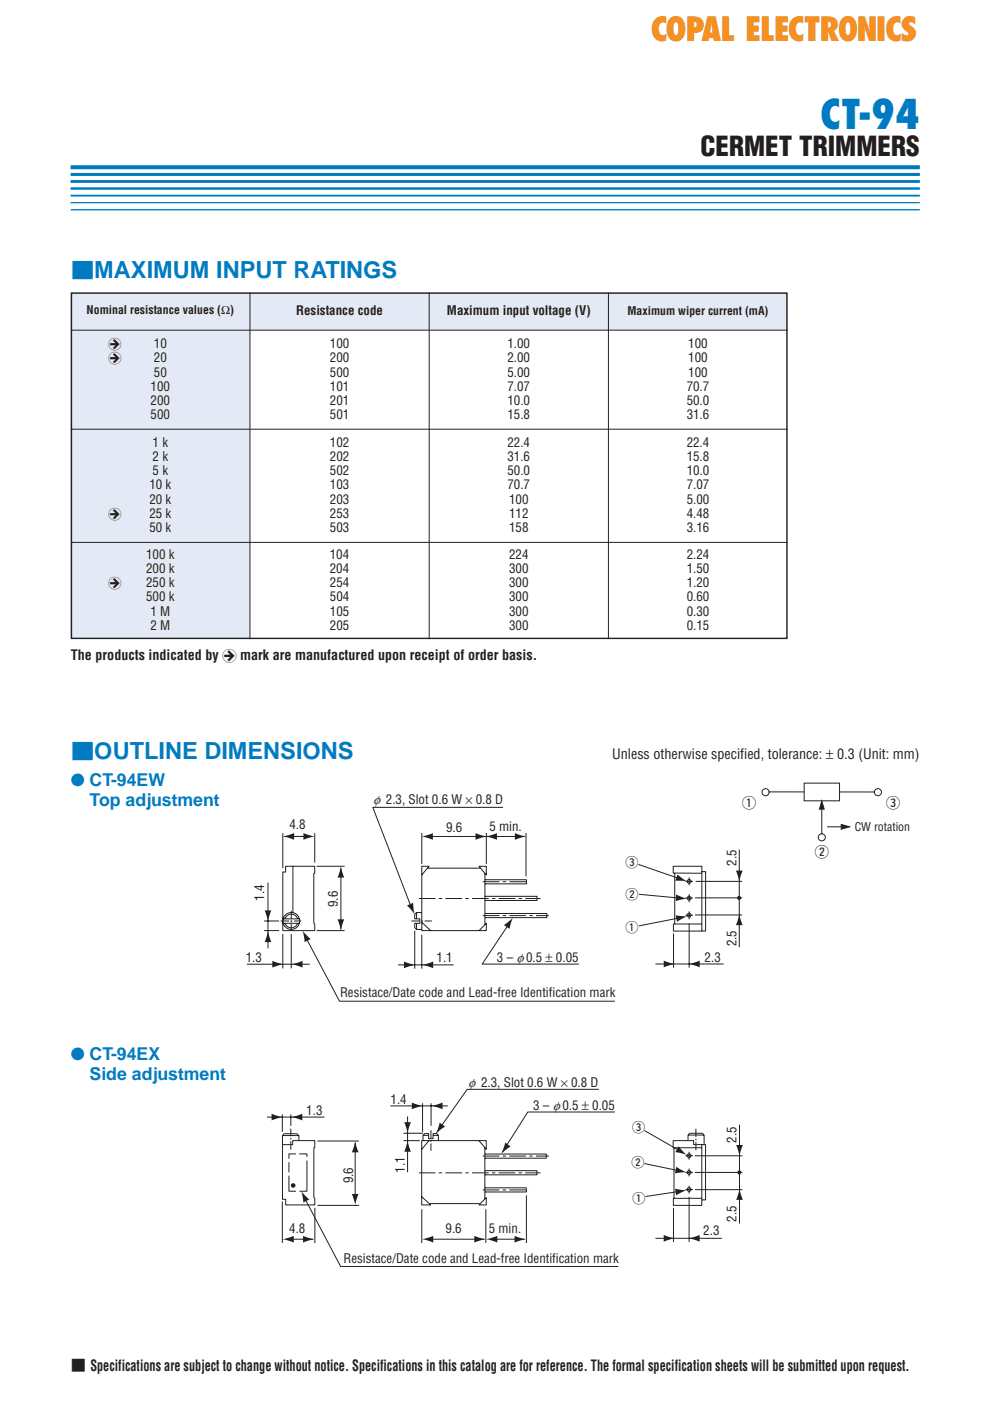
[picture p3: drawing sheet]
<svg xmlns="http://www.w3.org/2000/svg" width="210mm" height="297mm" viewBox="0 0 210 297" stroke-linecap="round" stroke-linejoin="round" font-family="sans-serif">
<path d="M15 35.5h180" fill="none" stroke="#007bc2" stroke-width=".78" stroke-linecap="butt"/>
<path d="M15 37h180" fill="none" stroke="#007bc2" stroke-width=".6"/>
<path d="M15 38.5h180" fill="none" stroke="#007bc2" stroke-width=".53"/>
<path d="M15 40h180" fill="none" stroke="#007bc2" stroke-width=".42"/>
<path d="M15 41.5h180" fill="none" stroke="#007bc2" stroke-width=".32"/>
<path d="M15 43h180M15 44.5h180" fill="none" stroke="#007bc2" stroke-width=".21"/>
<g fill="none" stroke="#231f20" stroke-width=".21">
<path d="M56 197.3h3.2M56 195.3h3.2M56.8 187.1v14M60 194.8h3.5M60 195.8h3.5M60.4 194.8a1.43 1.43 0 0 1 1.4-1 1.43 1.43 0 0 1 1.3 1M60.4 195.8a1.44 1.44 0 0 0 1.4 .9 1.44 1.44 0 0 0 1.3-.9M60.6 183.7h6.1v1.4l-.2 .1v10.5l.2 .2v1.4h-6.7v-12.4h.6zM62.1 183.7v9.8M88.3 193.5v1.3M88.3 195.8v1.3M89.4 195.6l1.9 1.7h-1.9z"/>
<path d="M89.4 185.5l1.6-1.8h-1.6v11.9M89.4 193.5h-1.1l-.4 .4v.9h1.1v1h-1.1v.9l.4 .4h1.1M90.7 184.1h11.1M91.3 197.3h11.8v-1.5l-1.5 1.5M101.6 183.7h1.5v1.8zM102.8 193.7h13.1v.9h-13.1M102.8 190h11.1v.9h-11.1M102.8 186.5h8.8v.9h-8.8M102.8 185.2v10.9M143.1 185.1v10.8M148.7 185.1h-6v-1.4h6.1v13.7M148.8 184.8h.8v12.6h-6.8v-1.5h5.9"/>
<circle cx="61.8" cy="195.3" r="1.79"/>
<circle cx="146.1" cy="186.9" r=".41"/>
<circle cx="146.1" cy="190.4" r=".41"/>
<circle cx="146.1" cy="194" r=".41"/>
</g>
<g fill="#231f20">
<path d="M56.8 197.4l.7 2.3h-1.4z"/>
<path d="M56.1 193h1.4l-.7 2.4z"/>
</g>
<path d="M60 176.6v7.5M66.7 176.6v6.3M67.1 183.7h6M67.1 197.3h6M72.3 184.1v13" fill="none" stroke="#231f20" stroke-width=".21"/>
<g fill="#231f20">
<path d="M72.3 183.7l.7 2.4h-1.4z"/>
<path d="M71.6 194.9h1.4l-.7 2.4z"/>
</g>
<path d="M60.3 177.3h5.7" fill="none" stroke="#231f20" stroke-width=".21"/>
<g fill="#231f20">
<path d="M60 177.3l2.4-.7v1.5z"/>
<path d="M64.3 176.6l2.4 .7-2.4 .8z"/>
</g>
<path d="M60 198v7.3M61.8 198v7.3M52.4 204.4h13.3" fill="none" stroke="#231f20" stroke-width=".21"/>
<path d="M61.8 193.1v4.1" fill="none" stroke="#231f20" stroke-width=".21" stroke-dasharray="1.8 .4 .4 .4" stroke-linecap="butt"/>
<g fill="#231f20">
<path d="M61.8 204.4l2.3-.7v1.4z"/>
<path d="M57.7 203.7l2.4 .7-2.4 .7z"/>
</g>
<path d="M64.7 198.4l7.3 13.9h58.4" fill="none" stroke="#231f20" stroke-width=".21"/>
<path d="M64.1 197.3l1.8 1.8-1.3 .6z" fill="#231f20"/>
<path d="M106.7 171.2h-27.7l8.2 21.1" fill="none" stroke="#231f20" stroke-width=".21"/>
<path d="M86.3 192l1.3-.6 .3 2.5z" fill="#231f20"/>
<path d="M87.9 197.3v8.1M89.4 198.2v7.2M84.4 204.6h11.8" fill="none" stroke="#231f20" stroke-width=".21"/>
<g fill="#231f20">
<path d="M85.6 203.9l2.4 .7-2.4 .7z"/>
<path d="M89.4 204.6l2.4-.7v1.4z"/>
</g>
<path d="M89.4 176.6v6.6M90.2 177.3h21.1M103.1 176.6v6.6M111.5 176.6v9.2" fill="none" stroke="#231f20" stroke-width=".21"/>
<g fill="#231f20">
<path d="M109.2 176.6l2.4 .8-2.4 .7z"/>
<path d="M100.8 176.6l2.4 .8-2.4 .7z"/>
<path d="M89.4 177.3l2.4-.7v1.5z"/>
<path d="M103 177.3l2.4-.7v1.5z"/>
</g>
<path d="M59.5 195.3h4.4M87.2 195.3h4.4" fill="none" stroke="#231f20" stroke-width=".21" stroke-dasharray="1.8 .4 .4 .4" stroke-linecap="butt"/>
<path d="M88.8 190.5h25.8M102.4 194.1h14M102.4 186.9h9.8" fill="none" stroke="#231f20" stroke-width=".21" stroke-dasharray="3.5 .7 .7 .7" stroke-linecap="butt"/>
<path d="M147.4 194h10M147.4 190.4h10M147.5 186.9h9.9M156.7 180.1v20.7" fill="none" stroke="#231f20" stroke-width=".21"/>
<g fill="#231f20">
<path d="M156.7 193.8l.8 2.4h-1.5z"/>
<path d="M156 184.6h1.5l-.8 2.4z"/>
<circle cx="156.7" cy="190.4" r=".44"/>
</g>
<path d="M142.8 197.9v7.3M145.3 194h1.6M145.3 190.4h1.6M145.3 186.9h1.6M146.1 186v1.7M146.1 189.6v1.7M146.1 193.2v1.7M146.1 195.8v9.4M139 204.4h14.4" fill="none" stroke="#231f20" stroke-width=".21"/>
<g fill="#231f20">
<path d="M140.7 203.7l2.4 .7-2.4 .7z"/>
<path d="M146 204.4l2.4-.7v1.4z"/>
</g>
<path d="M107.8 196l-5.6 8.4h20.5" fill="none" stroke="#231f20" stroke-width=".21"/>
<path d="M106.8 196.1l2-1.6-.8 2.4z" fill="#231f20"/>
<path d="M135.4 183.3l8.5 2.9" fill="none" stroke="#231f20" stroke-width=".21"/>
<path d="M143.7 185.4l2 1.5-2.5-.2z" fill="#231f20"/>
<path d="M135.4 189.6l8.4 .8" fill="none" stroke="#231f20" stroke-width=".21"/>
<path d="M143.4 189.6l2.3 .9-2.4 .6z" fill="#231f20"/>
<path d="M143.9 194.6l-8.5 1.7" fill="none" stroke="#231f20" stroke-width=".21"/>
<path d="M143.3 194.1l2.4 .2-2.1 1.1z" fill="#231f20"/>
<g fill="none" stroke="#231f20" stroke-width=".21">
<path d="M163.1 167.9h22.3"/>
<circle cx="162.3" cy="168" r=".75"/>
<circle cx="186.1" cy="168" r=".75"/>
</g>
<path d="M170.5 166h7.5v3.8h-7.5z" fill="#fff"/>
<g fill="none" stroke="#231f20" stroke-width=".21">
<path d="M170.5 166h7.5v3.8h-7.5zM174.2 171.6v5.2"/>
<circle cx="174.2" cy="177.5" r=".75"/>
</g>
<path d="M174.2 169.8l.5 1.8h-1z" fill="#231f20"/>
<path d="M174.2 169.8l.5 1.8h-1zM175.4 175.3h3" fill="none" stroke="#231f20" stroke-width=".21"/>
<path d="M178.4 174.8l1.7 .5-1.7 .5z" fill="#231f20"/>
<g fill="none" stroke="#231f20" stroke-width=".21">
<path d="M178.4 174.8l1.7 .5-1.7 .5zM59.9 242.7h2.2v-.9h4.6v1.5l-.2 .1v10.5l.2 .2v1.4h-6.1v-1.2h-.7zM89.4 253.7l1.9 1.8h-1.9zM89.4 243.7l1.6-1.9h-1.6v11.9M89.7 241.8v-1.1l.4-.4h.8v1.1h.9v-1.1h.8l.3 .4v1.1M89.7 240.7h1.2M91 241.8h10.6M91.9 240.7h1M101.6 255.5l1.5-1.6v1.6zM101.6 241.8h1.5v1.9zM102.8 251.8h8.8v.9h-8.8M102.8 248.2h11.1v.9h-11.1"/>
<path d="M102.8 244.7h13v.9h-13M102.8 243.3v10.9M103 256.4v7.1M111.6 253.4v10.1M142.9 243.3v10.7M148.8 242.7h.8v11.7h-.8M148.8 243.3h-6.1v-1.5h4.4v.9h1.7v12.9h-6v-1.5h5.9M104.8 262.7h6.5"/>
<circle cx="146.1" cy="252.2" r=".41"/>
<circle cx="146.1" cy="248.6" r=".41"/>
<circle cx="146.1" cy="245" r=".41"/>
</g>
<g fill="#231f20">
<path d="M109.1 262l2.4 .7-2.4 .8z"/>
<path d="M103 262.7l2.4-.7v1.4z"/>
</g>
<path d="M91.4 239.6v4.4M147.5 239.3v4.7" fill="none" stroke="#231f20" stroke-width=".21" stroke-dasharray="1.8 .4 .4 .4" stroke-linecap="butt"/>
<path d="M88.8 248.7h25.8M102.3 252.3h10M102.3 245.1h14.1" fill="none" stroke="#231f20" stroke-width=".21" stroke-dasharray="3.5 .7 .7 .7" stroke-linecap="butt"/>
<path d="M156.8 238.4v21M147.3 248.6h10.1M147.3 245.1h10.1M147.3 252.2h10.1" fill="none" stroke="#231f20" stroke-width=".21"/>
<g fill="#231f20">
<path d="M156.8 252l.7 2.4h-1.4z"/>
<path d="M156.1 242.8h1.4l-.7 2.4z"/>
<circle cx="156.8" cy="248.6" r=".44"/>
</g>
<path d="M142.8 256.1v7.2M145.3 252.2h1.6M145.3 248.6h1.6M145.3 245h1.6M146.1 244.2v1.7M146.1 247.7v1.7M146.1 251.4v1.7M146.1 253.7v9.6M139 262.5h14.1" fill="none" stroke="#231f20" stroke-width=".21"/>
<g fill="#231f20">
<path d="M140.7 261.8l2.4 .7-2.4 .8z"/>
<path d="M146 262.5l2.3-.7v1.5z"/>
</g>
<path d="M59.9 240.8h3.5M61.3 249.3v3.3h1.4M61.3 246.4v2.2M62.7 244.6h-1.4v1.1M63.4 241.8v-1l-.4-.4h-2.8l-.3 .4v1.9M63.4 244.6h1.7v.7M64.4 253.7l7.8 14.8h58.9M65.1 246.1v6.5h-1.6M91 255.2h10.7M145.9 241.8v-1.1l.4-.4h2.6l.4 .4v2M145.9 240.7h3.4" fill="none" stroke="#231f20" stroke-width=".21"/>
<path d="M61.7 243.7v-4.4" fill="none" stroke="#231f20" stroke-width=".21" stroke-dasharray="1.8 .4 .4 .4" stroke-linecap="butt"/>
<path d="M63.9 252.5l1.7 1.8-1.3 .7z" fill="#231f20"/>
<path d="M89.4 256.4v7.1M91.3 262.7h11.4" fill="none" stroke="#231f20" stroke-width=".21"/>
<g fill="#231f20">
<path d="M100.6 262l2.4 .7-2.4 .8z"/>
<path d="M89.5 262.7l2.4-.7v1.4z"/>
</g>
<path d="M59.9 254.7v8.8M66.8 256.1v7.4M61.7 262.7h4.7" fill="none" stroke="#231f20" stroke-width=".21"/>
<g fill="#231f20">
<path d="M64.2 262l2.4 .7-2.4 .8z"/>
<path d="M59.9 262.7l2.4-.7v1.4z"/>
</g>
<path d="M56.6 236.8h12.2M59.9 236.3v3.7M61.7 236.3v2.4" fill="none" stroke="#231f20" stroke-width=".21"/>
<g fill="#231f20">
<path d="M57.6 236.1l2.4 .7-2.4 .8z"/>
<path d="M61.7 236.8l2.4-.7v1.5z"/>
</g>
<path d="M82.8 234.5h12.1M89.6 233.9v6.1M91.4 233.9v4.8" fill="none" stroke="#231f20" stroke-width=".21"/>
<g fill="#231f20">
<path d="M87.3 233.8l2.4 .7-2.4 .7z"/>
<path d="M91.4 234.5l2.4-.7v1.4z"/>
</g>
<path d="M67.3 241.9h8.8M67.3 255.6h8.8M75.3 242.3v11.4" fill="none" stroke="#231f20" stroke-width=".21"/>
<g fill="#231f20">
<path d="M75.3 241.9l.7 2.4h-1.4z"/>
<path d="M74.6 253.1h1.4l-.7 2.4z"/>
</g>
<path d="M86.4 236.7v11.8M85.6 240.3h4.1M85.6 241.8h3.4" fill="none" stroke="#231f20" stroke-width=".21"/>
<g fill="#231f20">
<path d="M86.4 241.8l.7 2.4h-1.4z"/>
<path d="M85.7 237.9h1.4l-.7 2.4z"/>
</g>
<path d="M136.6 239.7l7.4 4.2" fill="none" stroke="#231f20" stroke-width=".21"/>
<path d="M143.9 243l1.7 1.9-2.4-.6z" fill="#231f20"/>
<path d="M136.6 246.7l7.1 1.5" fill="none" stroke="#231f20" stroke-width=".21"/>
<path d="M143.4 247.4l2.2 1.2-2.5 .2z" fill="#231f20"/>
<path d="M143.7 252.7l-6.8 1" fill="none" stroke="#231f20" stroke-width=".21"/>
<path d="M143.1 252l2.5 .4-2.2 1z" fill="#231f20"/>
<path d="M127 231h-27.9l-6.5 9.1" fill="none" stroke="#231f20" stroke-width=".21"/>
<path d="M93.2 238l1.2 .9-2 1.5z" fill="#231f20"/>
<path d="M130.4 235.8h-18.5l-5.4 8.5" fill="none" stroke="#231f20" stroke-width=".21"/>
<g fill="#231f20">
<path d="M107.1 242.2l1.2 .9-2 1.5z"/>
<circle cx="62.2" cy="251.3" r=".49"/>
</g>
<g fill="#e3eaf6">
<path d="M15 70h38v65.5h-38z"/>
<path d="M15 62h38v8h-38z"/>
<path d="M53 62h38v8h-38z"/>
<path d="M91 62h38v8h-38z"/>
<path d="M129 62h38v8h-38z"/>
</g>
<path d="M15 70h152M53 62v73.5M91 62v73.5M129 62v73.5M15 91h152M15 115h152" fill="none" stroke="#231f20" stroke-width=".21"/>
<path d="M15.1 62.1h151.7v73.3h-151.7z" fill="none" stroke="#231f20" stroke-width=".3"/>
<text font-size="8.5" fill="#007bc2" x="173.9" y="27.3">CT-94</text>
<text font-size="6.9" fill="#f7901e" x="138" y="8.7">COPAL ELECTRONICS</text>
<text font-size="5.8" fill="#231f20" x="148.5" y="33">CERMET TRIMMERS</text>
<g font-size="4.5" fill="#007bc2">
<text x="15" y="58.9">■MAXIMUM INPUT RATINGS</text>
<text x="15" y="160.9">■OUTLINE DIMENSIONS</text>
</g>
<g font-size="3.8" fill="#007bc2">
<text x="15" y="166.7">● CT-94EW</text>
<text x="19" y="170.9">Top adjustment</text>
<text x="15" y="224.7">● CT-94EX</text>
<text x="19" y="228.9">Side adjustment</text>
</g>
<text font-size="3.2" fill="#231f20" x="15" y="290.6">■ Specifications are subject to change without notice. Specifications in this catalog are for reference. The formal specification sheets will be submitted upon request.</text>
<g font-size="3" fill="#231f20">
<text x="15" y="139.9">The products indicated by A mark are manufactured upon receipt of order basis.</text>
<text x="129.8" y="160.9">Unless otherwise specified, tolerance: ± 0.3 (Unit: mm)</text>
<text x="157.4" y="171.3">1</text>
<text x="187.9" y="171.3">3</text>
<text x="172.7" y="181.8">2</text>
</g>
<g font-size="2.8" fill="#231f20">
<text x="62.8" y="66.8">Resistance code</text>
<text x="94.8" y="66.8">Maximum input voltage (V)</text>
<text x="23" y="73.8">A</text>
<text x="23" y="76.8">A</text>
<text x="32.6" y="73.8">10</text>
<text x="32.6" y="76.8">20</text>
<text x="69.9" y="73.8">100</text>
<text x="69.9" y="76.8">200</text>
<text x="107.6" y="73.8">1.00</text>
<text x="107.6" y="76.8">2.00</text>
<text x="145.9" y="73.8">100</text>
<text x="145.9" y="76.8">100</text>
<text x="31.9" y="82.8">100</text>
<text x="32.6" y="79.8">50</text>
<text x="69.9" y="82.8">101</text>
<text x="69.9" y="79.8">500</text>
<text x="107.6" y="79.8">5.00</text>
<text x="107.6" y="82.8">7.07</text>
<text x="145.6" y="82.8">70.7</text>
<text x="145.9" y="79.8">100</text>
<text x="31.9" y="85.8">200</text>
<text x="31.9" y="88.8">500</text>
<text x="69.9" y="85.8">201</text>
<text x="69.9" y="88.8">501</text>
<text x="107.6" y="85.8">10.0</text>
<text x="107.6" y="88.8">15.8</text>
<text x="145.6" y="85.8">50.0</text>
<text x="145.6" y="88.8">31.6</text>
<text x="32.4" y="94.8">1 k</text>
<text x="69.9" y="94.8">102</text>
<text x="107.6" y="94.8">22.4</text>
<text x="145.6" y="94.8">22.4</text>
<text x="32.4" y="97.8">2 k</text>
<text x="32.4" y="100.8">5 k</text>
<text x="69.9" y="97.8">202</text>
<text x="69.9" y="100.8">502</text>
<text x="107.6" y="97.8">31.6</text>
<text x="107.6" y="100.8">50.0</text>
<text x="145.6" y="97.8">15.8</text>
<text x="145.6" y="100.8">10.0</text>
<text x="31.7" y="103.8">10 k</text>
<text x="31.7" y="106.8">20 k</text>
<text x="69.9" y="103.8">103</text>
<text x="69.9" y="106.8">203</text>
<text x="107.6" y="103.8">70.7</text>
<text x="107.9" y="106.8">100</text>
<text x="145.6" y="103.8">7.07</text>
<text x="145.6" y="106.8">5.00</text>
<text x="23" y="109.8">A</text>
<text x="31.7" y="109.8">25 k</text>
<text x="31.7" y="112.8">50 k</text>
<text x="69.9" y="109.8">253</text>
<text x="69.9" y="112.8">503</text>
<text x="107.9" y="109.8">112</text>
<text x="107.9" y="112.8">158</text>
<text x="145.6" y="109.8">4.48</text>
<text x="145.6" y="112.8">3.16</text>
<text x="31" y="118.5">100 k</text>
<text x="69.9" y="118.5">104</text>
<text x="107.9" y="118.5">224</text>
<text x="145.6" y="118.5">2.24</text>
<text x="23" y="124.5">A</text>
<text x="31" y="121.5">200 k</text>
<text x="31" y="124.5">250 k</text>
<text x="69.9" y="121.5">204</text>
<text x="69.9" y="124.5">254</text>
<text x="107.9" y="121.5">300</text>
<text x="107.9" y="124.5">300</text>
<text x="145.6" y="121.5">1.50</text>
<text x="145.6" y="124.5">1.20</text>
<text x="31" y="127.5">500 k</text>
<text x="31.9" y="130.5">1 M</text>
<text x="69.9" y="127.5">504</text>
<text x="69.9" y="130.5">105</text>
<text x="107.9" y="127.5">300</text>
<text x="107.9" y="130.5">300</text>
<text x="145.6" y="130.5">0.30</text>
<text x="145.6" y="127.5">0.60</text>
<text x="31.9" y="133.5">2 M</text>
<text x="69.9" y="133.5">205</text>
<text x="107.9" y="133.5">300</text>
<text x="145.6" y="133.5">0.15</text>
<text x="61.4" y="175.7">4.8</text>
<text x="94.6" y="176.3">9.6</text>
<text x="103.8" y="176.2">5 min.</text>
<text x="132.7" y="183.8">3</text>
<text x="156.2" y="183.5" transform="rotate(-90 156.2 183.5)">2.5</text>
<text x="56" y="190.9" transform="rotate(-90 56 190.9)">1.4</text>
<text x="132.7" y="190.7">2</text>
<text x="71.6" y="192.3" transform="rotate(-90 71.6 192.3)">9.6</text>
<text x="132.7" y="197.6">1</text>
<text x="92.6" y="204">1.1</text>
<text x="105.4" y="203.9">3 – φ 0.5 ± 0.05</text>
<text x="149.4" y="203.9">2.3</text>
<text x="156.2" y="200.7" transform="rotate(-90 156.2 200.7)">2.5</text>
<text x="52.1" y="204">1.3</text>
<text x="72.1" y="211.3">Resistace/Date code and Lead-free Identification mark</text>
<text x="64.9" y="236.5">1.3</text>
<text x="82.8" y="234.1">1.4</text>
<text x="113.1" y="235.3">3 – φ 0.5 ± 0.05</text>
<text x="134" y="240.1">3</text>
<text x="156.2" y="242.3" transform="rotate(-90 156.2 242.3)">2.5</text>
<text x="74.9" y="250.9" transform="rotate(-90 74.9 250.9)">9.6</text>
<text x="85.8" y="248.6" transform="rotate(-90 85.8 248.6)">1.1</text>
<text x="133.9" y="247.5">2</text>
<text x="134.1" y="255">1</text>
<text x="61.3" y="261.5">4.8</text>
<text x="94.5" y="261.5">9.6</text>
<text x="103.6" y="261.5">5 min.</text>
<text x="149.1" y="261.9">2.3</text>
<text x="156.2" y="259" transform="rotate(-90 156.2 259)">2.5</text>
<text x="72.8" y="267.7">Resistace/Date code and Lead-free Identification mark</text>
</g>
<g font-size="2.7" fill="#231f20">
<text x="79.1" y="170.5">φ 2.3, Slot 0.6 W × 0.8 D</text>
<text x="99.3" y="230.5">φ 2.3, Slot 0.6 W × 0.8 D</text>
</g>
<g font-size="2.5" fill="#231f20">
<text x="18.4" y="66.5">Nominal resistance values (Ω)</text>
<text x="133" y="66.7">Maximum wiper current (mA)</text>
<text x="181.2" y="176.3">CW rotation</text>
</g>
</svg>
